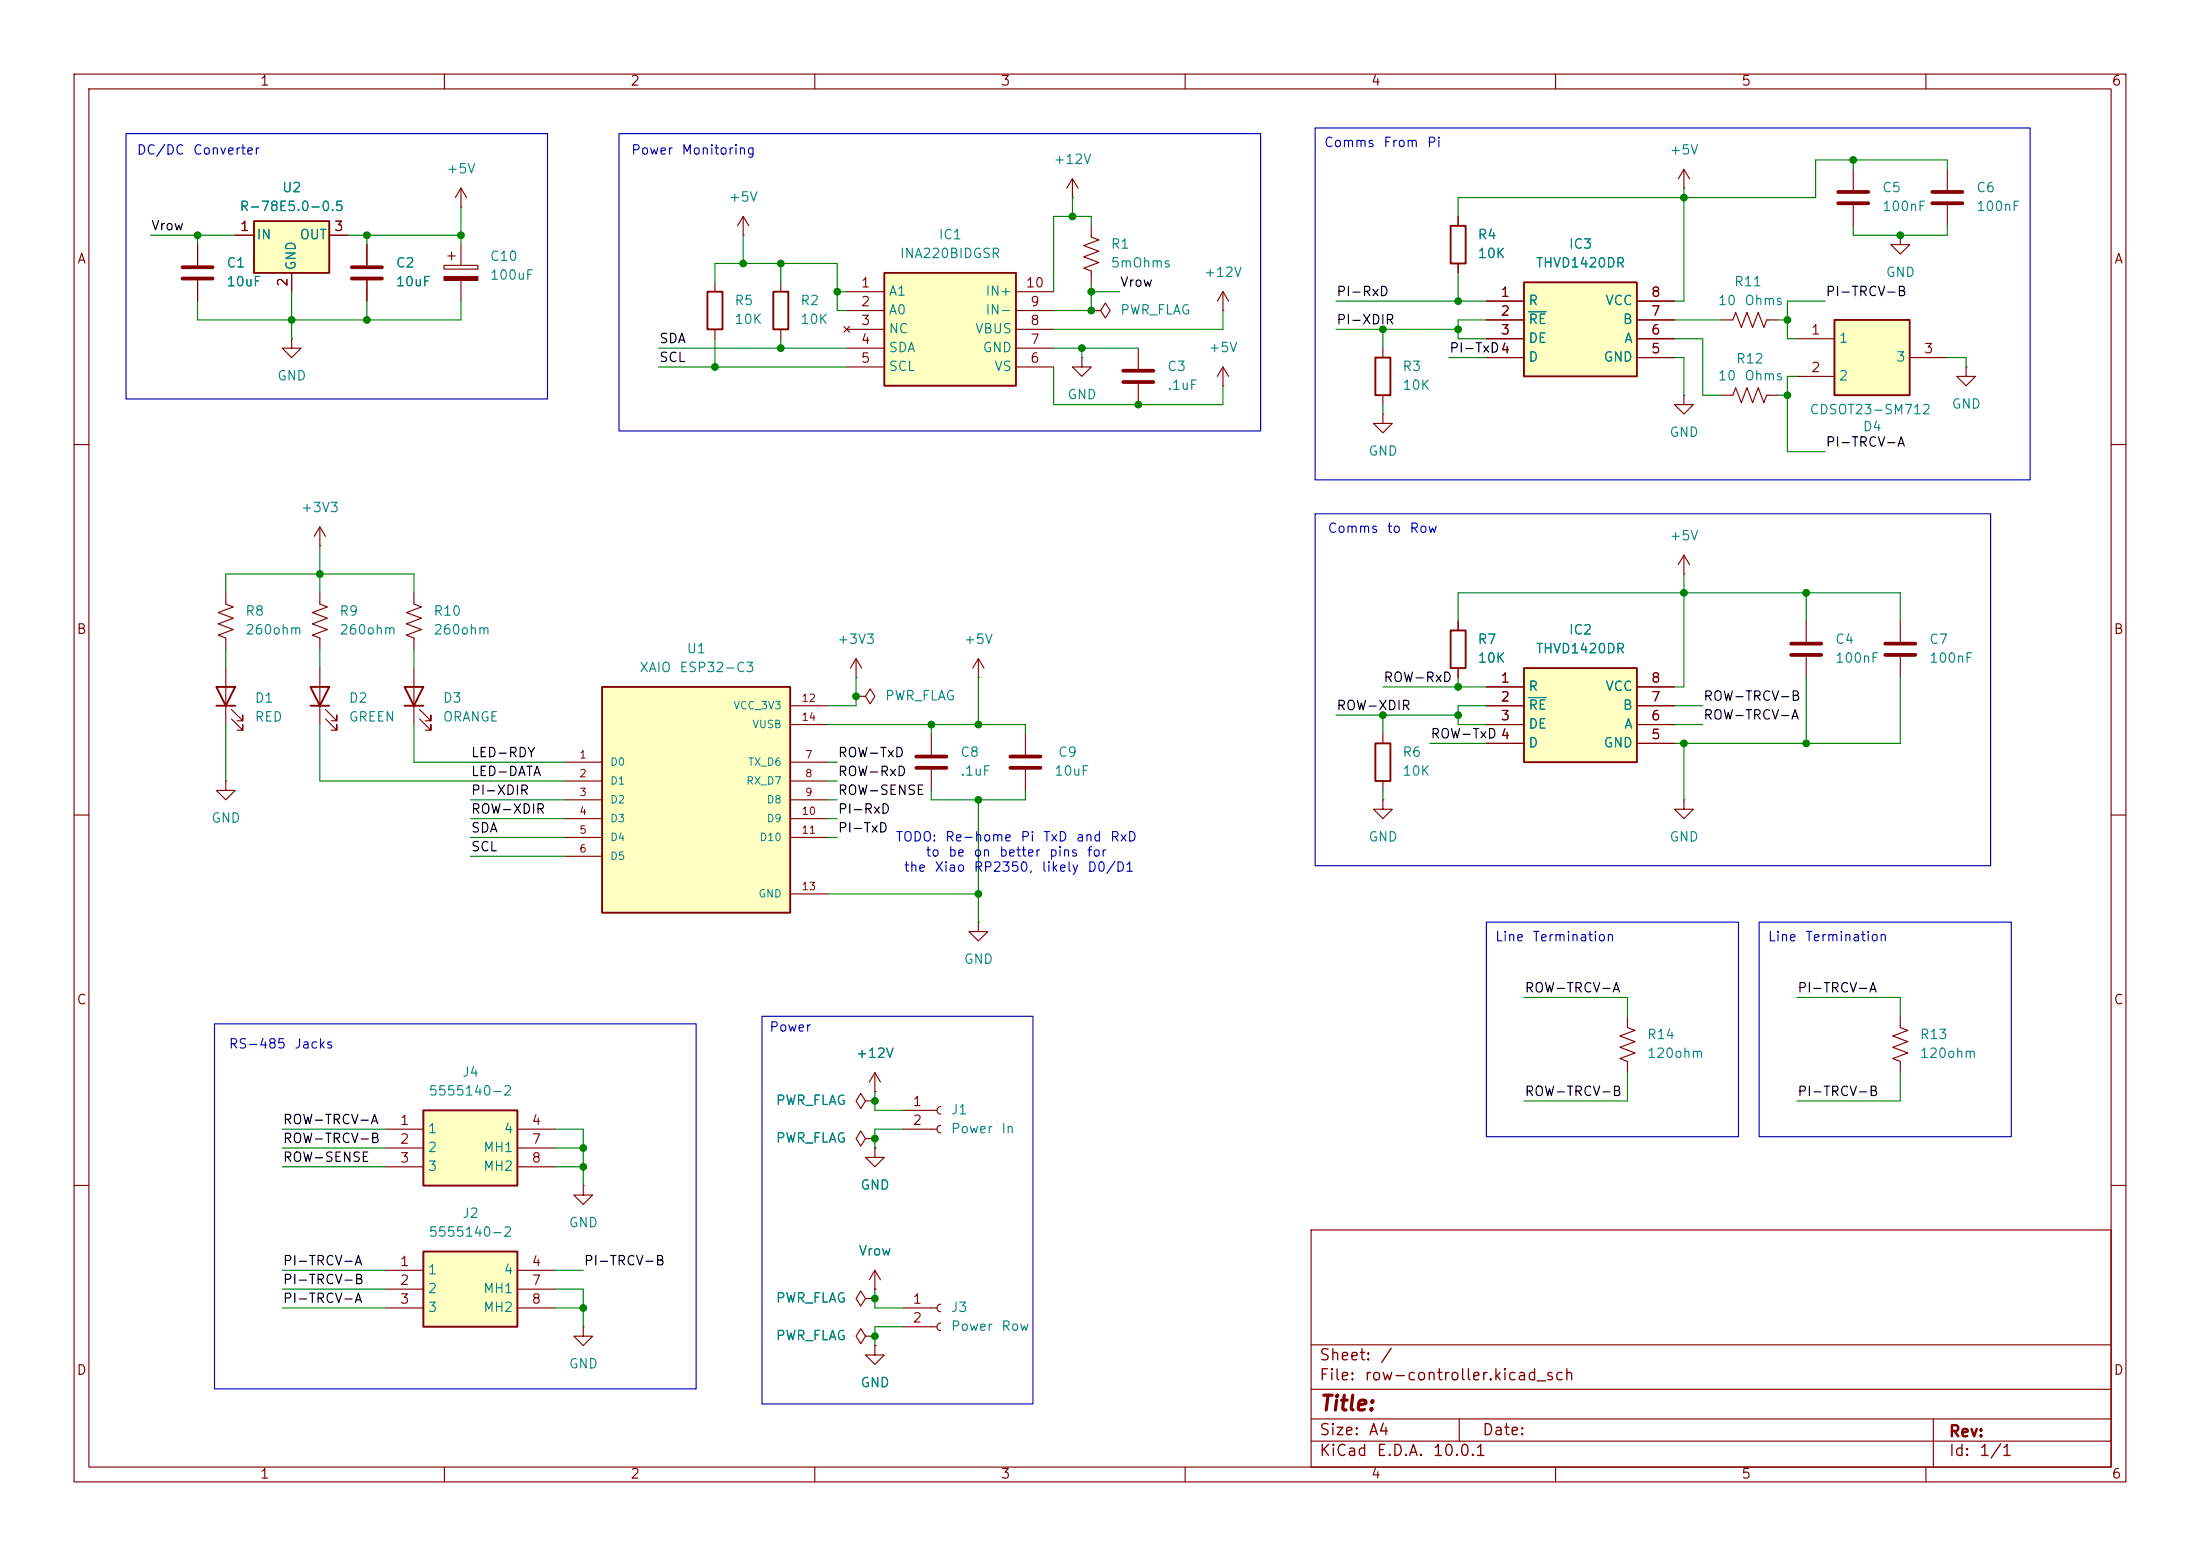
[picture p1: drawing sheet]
<svg xmlns="http://www.w3.org/2000/svg" width="297mm" height="210mm" viewBox="0 0 297 210" stroke-linecap="round" stroke-linejoin="round" font-family="sans-serif">
<g fill="none" stroke="#840000" stroke-width=".15">
<path d="M10 10h277v190h-277zM12 12h273v186h-273zM60 10v2M110 10v2M160 10v2M210 10v2M260 10v2M100.3 31.8h.1M100.3 29.2l-.7 1.3M100.3 29.2l.8 1.3M100.3 29.2v2.6M144.8 26.7h.1"/>
<path d="M144.8 24.1l-.8 1.3M144.8 24.1l.7 1.3M144.8 24.1v2.6M232.4 53.3h1.5l.4-1 .8 2.1 .7-2.1 .8 2.1 .8-2.1 .7 2.1 .4-1.1h1.5M10 60h2M285 60h2M10 110h2M285 110h2M10 160h2M177 166h108v32h-108zM285 160h2M60 198v2"/>
<path d="M110 198v2M160 198v2M177 194.5h108M177 191.5h108M177 187.5h108M177 181.5h108M197 191.5v3M210 198v2M260 198v2M261 191.5v6.5"/>
</g>
<path d="M205.7 38.1h15.3v12.7h-15.3z" fill="#ffffc2"/>
<path d="M205.7 38.1h15.3v12.7h-15.3z" fill="none" stroke="#840000" stroke-width=".25"/>
<path d="M200.7 40.6h5M200.7 43.2h5M200.7 45.7h5M200.7 48.3h5M221 40.6h5.1M221 43.2h5.1M221 45.7h5.1M221 48.3h5.1M232.4 43.2h1.5l.4-1 .8 2 .7-2 .8 2 .8-2 .7 2 .4-1h1.5" fill="none" stroke="#840000" stroke-width=".15"/>
<path d="M206.4 42.1h2.3" fill="none" stroke="#008484" stroke-width=".15"/>
<path d="M57.1 168.9h12.7v10.2h-12.7z" fill="#ffffc2"/>
<path d="M57.1 168.9h12.7v10.2h-12.7z" fill="none" stroke="#840000" stroke-width=".25"/>
<g fill="none" stroke="#840000" stroke-width=".15">
<path d="M250.2 22.9v2.8M250.2 27.7v2.8M256.5 31.8v1.2h1.3l-1.3 1.3-1.2-1.3h1.2M256.5 31.8h.1M262.9 22.9v2.8M262.9 27.7v2.8M227.3 53.3v1.3h1.3l-1.3 1.3-1.2-1.3h1.2M227.3 53.3h.1M265.4 49.5v1.3h1.3l-1.3 1.3-1.2-1.3h1.2M265.4 49.5h.1M43.2 73.7h.1M43.2 71.1l-.8 1.3"/>
<path d="M43.2 71.1l.7 1.3M43.2 71.1v2.6M30.5 80v1.5l1 .4-2 .8 2 .7-2 .8 2 .8-2 .7 1 .4v1.5M52.1 171.5h5M52.1 174h5M52.1 176.5h5M69.8 171.5h5.1M69.8 174h5.1M69.8 176.5h5.1"/>
</g>
<path d="M248.2 25.9h4M248.2 27.4h4M260.9 25.9h4M260.9 27.4h4" fill="none" stroke="#840000" stroke-width=".51"/>
<path d="M247.6 43.2h10.2v10.1h-10.2z" fill="#ffffc2"/>
<path d="M247.6 43.2h10.2v10.1h-10.2zM185.7 100.3h2v5.1h-2z" fill="none" stroke="#840000" stroke-width=".25"/>
<path d="M242.6 45.7h5M242.6 50.8h5M257.8 48.3h5.1M227.3 77.5h.1M227.3 74.9l-.7 1.3M227.3 74.9l.8 1.3M227.3 74.9v2.6M186.7 99.1v1.2M186.7 105.4v1.3" fill="none" stroke="#840000" stroke-width=".15"/>
<path d="M205.7 90.2h15.3v12.7h-15.3z" fill="#ffffc2"/>
<path d="M195.8 85.1h2.1v5.1h-2.1zM205.7 90.2h15.3v12.7h-15.3z" fill="none" stroke="#840000" stroke-width=".25"/>
<g fill="none" stroke="#840000" stroke-width=".15">
<path d="M26.7 33v2.8M26.7 37.8v2.8M49.5 33v2.8M49.5 37.8v2.8M59.9 35.8h4.6v.5h-4.6zM60.5 34.5h1M61 34v1.1M62.2 27.9h.1M62.2 25.4v2.5M62.2 33v2.8M62.2 37.8v2.8M62.2 25.4l-.7 1.3"/>
<path d="M62.2 25.4l.8 1.3M39.4 45.7v1.3h1.2l-1.2 1.3-1.3-1.3h1.3M39.4 45.7h.1M165.1 52.1h.1M165.1 49.5l-.8 1.3M165.1 49.5l.8 1.3M165.1 49.5v2.6M43.2 80v1.5l1 .4-2 .8 2 .7-2 .8 2 .8-2 .7 1 .4v1.5M55.9 80v1.5l1 .4-2 .8 2 .7-2 .8 2 .8-2 .7 1 .4v1.5M196.8 83.8v1.3M196.8 90.2v1.2M200.7 92.7h5"/>
<path d="M200.7 95.3h5M200.7 97.8h5M221 92.7h5.1M221 95.3h5.1M221 97.8h5.1M186.7 108v1.2h1.3l-1.3 1.3-1.3-1.3h1.3M186.7 108h.1M200.7 100.3h5M221 100.3h5.1"/>
</g>
<path d="M206.4 94.1h2.3" fill="none" stroke="#008484" stroke-width=".15"/>
<path d="M59.9 37.3h4.6v.5h-4.6z" fill="#840000" stroke="#840000" stroke-width=".15"/>
<path d="M24.6 36.1h4.1M24.6 37.6h4.1M47.5 36.1h4.1M47.5 37.6h4.1" fill="none" stroke="#840000" stroke-width=".51"/>
<path d="M34.3 29.8h10.1v7h-10.1z" fill="#ffffc2"/>
<path d="M34.3 29.8h10.1v7h-10.1zM185.7 48.3h2v5h-2z" fill="none" stroke="#840000" stroke-width=".25"/>
<g fill="none" stroke="#840000" stroke-width=".15">
<path d="M31.7 31.8h2.6M39.4 36.8v2.6M44.4 31.8h2.6M147.3 30.5v1.5l1 .4-2 .7 2 .8-2 .8 2 .7-2 .8 1 .4v1.5M165.1 39.4l-.8 1.2M165.1 39.4l.8 1.2M165.1 39.4v2.5M147.3 41.9h1.3l.6-1 .7 1-.7 1-.6-1M147.3 41.9h.1M153.7 47v2.8M153.7 51.8v2.8M165.1 41.9h.1"/>
<path d="M186.7 55.9v1.3h1.3l-1.3 1.2-1.3-1.2h1.3M186.7 55.9h.1M186.7 47v1.3M186.7 53.3v1.3M219.7 137.2v1.5l1 .4-2 .7 2 .8-2 .8 2 .7-2 .8 1 .4v1.5M256.5 137.2v1.5l1.1 .4-2.1 .7 2.1 .8-2.1 .8 2.1 .7-2.1 .8 1 .4v1.5M116.8 153.7l-.6-1-.6 1 .6 1 .6-1h1.3M116.8 148.6l-.6-1-.6 1 .6 1 .6-1h1.3M118.1 154.9v1.3h1.3l-1.3 1.3-1.3-1.3h1.3M118.1 154.9h.1M118.1 153.7h.1M118.1 147.3h.1"/>
<path d="M118.1 148.6h.1M118.1 144.8l-.8 1.3M118.1 144.8l.8 1.3M118.1 144.8v2.5M121.9 149.9h4.6M121.9 152.4h4.6M127 149.4a.51 .51 0 0 0-.5 .5 .51 .51 0 0 0 .5 .5M127 151.9a.51 .51 0 0 0-.5 .5 .51 .51 0 0 0 .5 .5M118.1 174h.1M118.1 171.5v2.5M118.1 171.5l-.8 1.2M118.1 171.5l.8 1.2"/>
<path d="M121.9 176.5h4.6M121.9 179.1h4.6M127 176a.51 .51 0 0 0-.5 .5 .51 .51 0 0 0 .5 .5M127 178.6a.51 .51 0 0 0-.5 .5 .51 .51 0 0 0 .5 .5"/>
</g>
<path d="M151.6 50h4.1M151.6 51.6h4.1" fill="none" stroke="#840000" stroke-width=".51"/>
<path d="M119.4 36.8h17.8v15.3h-17.8z" fill="#ffffc2"/>
<path d="M119.4 36.8h17.8v15.3h-17.8z" fill="none" stroke="#840000" stroke-width=".25"/>
<g fill="none" stroke="#840000" stroke-width=".15">
<path d="M114.3 39.4h5.1M137.2 39.4h5M113.9 44.1l.8 .7M114.3 41.9h5.1M114.3 44.5h5.1M114.3 47h5.1M114.3 49.5h5.1M114.7 44.1l-.8 .7M137.2 41.9h5M137.2 44.5h5M137.2 47h5M137.2 49.5h5"/>
<path d="M146 48.3v1.2h1.3l-1.3 1.3-1.2-1.3h1.2M146 48.3h.1M115.6 94h1.2l.7-1 .6 1-.6 1-.7-1M115.6 94h.1M115.6 91.4h.1M115.6 88.9l-.8 1.3M115.6 88.9l.7 1.3M115.6 88.9v2.5M132.1 91.4h.1M132.1 88.9l-.8 1.3M132.1 88.9l.7 1.3M132.1 88.9v2.5"/>
</g>
<path d="M81.3 92.7h25.4v30.5h-25.4z" fill="#ffffc2"/>
<path d="M95.5 39.4h2v5.1h-2zM104.4 39.4h2v5.1h-2zM195.8 30.5h2.1v5.1h-2.1zM29.2 92.7h2.5l-1.2 2.6zM29.2 95.3h2.5M54.6 92.7h2.5l-1.2 2.6zM54.6 95.3h2.5M81.3 92.7h25.4v30.5h-25.4z" fill="none" stroke="#840000" stroke-width=".25"/>
<g fill="none" stroke="#840000" stroke-width=".15">
<path d="M96.5 38.1v1.3M105.4 38.1v1.3M196.8 29.2v1.3M196.8 35.6v1.2M227.3 25.4h.1M227.3 22.9l-.7 1.2M227.3 22.9l.8 1.2M227.3 22.9v2.5M96.5 44.5v1.2M105.4 44.5v1.2M30.5 90.2v7.6M31.2 97l1.6 1.6v-.8v.8h-.8"/>
<path d="M31.2 95.8l1.6 1.5v-.8v.8h-.8M55.9 90.2v7.6M56.6 97l1.6 1.6v-.8v.8h-.8M56.6 95.8l1.6 1.5v-.8v.8h-.8M106.7 95.3h5.1M106.7 97.8h5.1M125.7 99.1v2.8M138.4 99.1v2.8M243.8 83.8v2.8M243.8 88.6v2.8M256.5 83.8v2.8M256.5 88.6v2.8"/>
<path d="M30.5 105.4v1.3h1.2l-1.2 1.3-1.3-1.3h1.3M30.5 105.4h.1M76.2 102.9h5.1M76.2 105.4h5.1M76.2 108h5.1M76.2 110.5h5.1M76.2 113h5.1M76.2 115.6h5.1M106.7 102.9h5.1M106.7 105.4h5.1M106.7 108h5.1M106.7 110.5h5.1"/>
<path d="M106.7 113h5.1M125.7 103.9v2.8M138.4 103.9v2.8M227.3 108v1.2h1.3l-1.3 1.3-1.2-1.3h1.2M227.3 108h.1M106.7 120.7h5.1M132.1 124.5v1.2h1.2l-1.2 1.3-1.3-1.3h1.3M132.1 124.5h.1M116.8 175.3l-.6-1.1-.6 1.1 .6 1 .6-1h1.3M118.1 175.3h.1M116.8 180.3l-.6-1-.6 1 .6 1.1 .6-1.1h1.3M118.1 180.3h.1"/>
<path d="M118.1 181.6v1.3h1.3l-1.3 1.3-1.3-1.3h1.3M118.1 181.6h.1"/>
</g>
<path d="M241.8 86.9h4.1M241.8 88.4h4.1M254.5 86.9h4.1M254.5 88.4h4.1M123.7 102.1h4.1M123.7 103.6h4.1M136.4 102.1h4.1M136.4 103.6h4.1" fill="none" stroke="#840000" stroke-width=".51"/>
<path d="M57.1 149.9h12.7v10.1h-12.7z" fill="#ffffc2"/>
<path d="M41.9 92.7h2.5l-1.2 2.6zM41.9 95.3h2.5M57.1 149.9h12.7v10.1h-12.7z" fill="none" stroke="#840000" stroke-width=".25"/>
<g fill="none" stroke="#840000" stroke-width=".15">
<path d="M26.7 33v2.8M26.7 37.8v2.8M31.7 31.8h2.6M39.4 36.8v2.6M44.4 31.8h2.6M49.5 33v2.8M49.5 37.8v2.8M196.8 29.2v1.3M196.8 35.6v1.2M200.7 40.6h5M200.7 43.2h5M200.7 45.7h5"/>
<path d="M200.7 48.3h5M221 40.6h5.1M221 43.2h5.1M221 45.7h5.1M221 48.3h5.1M43.2 90.2v7.6M43.9 97l1.6 1.6v-.8v.8h-.8M43.9 95.8l1.6 1.5v-.8v.8h-.8M196.8 83.8v1.3M196.8 90.2v1.2M200.7 92.7h5M200.7 95.3h5"/>
<path d="M200.7 97.8h5M221 92.7h5.1M221 95.3h5.1M221 97.8h5.1M200.7 100.3h5M221 100.3h5.1M52.1 152.4h5M52.1 154.9h5M52.1 157.5h5M69.8 152.4h5.1M69.8 154.9h5.1M69.8 157.5h5.1"/>
<path d="M118.1 154.9h.1M118.1 153.7h.1M118.1 147.3h.1M118.1 148.6h.1M78.7 160v1.3h1.3l-1.3 1.3-1.2-1.3h1.2M78.7 160h.1M78.7 179.1v1.2h1.3l-1.3 1.3-1.2-1.3h1.2M78.7 179.1h.1M118.1 174h.1M118.1 175.3h.1M118.1 180.3h.1M118.1 181.6h.1"/>
</g>
<g fill="none" stroke="#008400" stroke-width=".15">
<path d="M20.3 31.8h11.4M26.7 31.8v1.2M39.4 39.4v6.3M47 31.8h15.2M49.5 31.8v1.2M62.2 27.9v5.1M96.5 38.1v-2.5h16.5v6.3h1.3M100.3 31.8v3.8M105.4 35.6v2.5M113 39.4h1.3M144.8 26.7v2.5M147.3 39.4h3.8"/>
<path d="M147.3 30.5v-1.3h-5.1v10.2M147.3 38.1v3.8h-5.1M196.8 36.8v3.8M227.3 25.4v15.2h-1.2M250.2 30.5v1.3h12.7v-1.3M250.2 21.6v1.3M262.9 22.9v-1.3h-17.8v5.1h-48.3v2.5M26.7 40.6v2.6h35.5v-2.6M49.5 40.6v2.6M88.9 47h25.4M88.9 49.5h25.4M96.5 45.7v3.8"/>
<path d="M105.4 45.7v1.3M142.2 47h11.5M142.2 49.5v5.1h22.9v-2.5M146 47v1.3M165.1 41.9v2.6h-22.9M180.3 44.5h16.5M180.3 40.6h20.4M186.7 44.5v2.5M186.7 54.6v1.3M195.6 48.3h5.1M200.7 43.2h-3.9v2.5h3.9M226.1 43.2h6.3"/>
<path d="M226.1 48.3h1.2v5M226.1 45.7h3.8v7.6h2.5M240 43.2h1.3M240 53.3h1.3M242.6 50.8h-1.3v10.2h5.1M246.4 40.6h-5.1v5.1h1.3M262.9 48.3h2.5v1.2M43.2 73.7v6.3M227.3 77.5v15.2h-1.2M30.5 80v-2.5h25.4v2.5M30.5 87.6v2.6M30.5 97.8v7.6"/>
<path d="M43.2 97.8v7.6h33M43.2 87.6v2.6M55.9 97.8v5.1h20.3M55.9 87.6v2.6M111.8 97.8h26.6v1.3M115.6 91.4v3.9h-3.8M125.7 97.8v1.3M132.1 91.4v6.4M180.3 96.5h16.5M186.7 96.5v2.6M186.7 92.7h14M196.8 83.8v-3.8h59.7v3.8"/>
<path d="M196.8 91.4v1.3M200.7 95.3h-3.9v2.5h3.9M226.1 97.8h3.8M226.1 95.3h3.8M243.8 80v3.8M243.8 91.4v8.9M256.5 91.4v8.9h-30.4M63.5 108h12.7M63.5 110.5h12.7M63.5 113h12.7M63.5 115.6h12.7M111.8 102.9h1.2"/>
<path d="M111.8 108h1.2M111.8 110.5h1.2M111.8 113h1.2M111.8 105.4h1.2M125.7 106.7v1.3h12.7v-1.3M132.1 108v16.5M186.7 106.7v1.3M193 100.3h7.7M227.3 100.3v7.7M111.8 120.7h20.3M205.7 134.6h14v2.6M242.6 134.6h13.9v2.6"/>
<path d="M38.1 152.4h14M38.1 154.9h14M38.1 157.5h14M74.9 152.4h3.8v7.6M74.9 154.9h3.8M74.9 157.5h3.8M118.1 147.3v2.6h3.8M121.9 152.4h-3.8v2.5M219.7 144.8v3.8h-14M256.5 144.8v3.8h-13.9M38.1 171.5h14M38.1 176.5h14"/>
<path d="M38.1 174h14M74.9 174h3.8v5.1M74.9 171.5h3.8M74.9 176.5h3.8M118.1 174v2.5h3.8M121.9 179.1h-3.8v2.5"/>
</g>
<path d="M17 18h56.9v35.8h-56.9zM83.6 18h86.6v40.2h-86.6zM177.5 17.3h96.6v47.5h-96.6zM177.5 69.3h91.2v47.5h-91.2zM29 138.2h65v49.3h-65zM102.9 137.2h36.5v52.3h-36.5zM200.7 124.5h34v28.9h-34zM237.5 124.5h34v28.9h-34z" fill="none" stroke="#0000c2" stroke-width=".15"/>
<path d="M206.4 42.1h2.3M206.4 94.1h2.3" fill="none" stroke="#008484" stroke-width=".15"/>
<g fill="#008400" stroke="#008400" stroke-width=".14">
<circle cx="26.7" cy="31.8" r=".46"/>
<circle cx="39.4" cy="43.2" r=".46"/>
<circle cx="49.5" cy="43.2" r=".46"/>
<circle cx="62.2" cy="31.8" r=".46"/>
<circle cx="49.5" cy="31.8" r=".46"/>
<circle cx="43.2" cy="77.5" r=".46"/>
<circle cx="118.1" cy="148.6" r=".46"/>
<circle cx="118.1" cy="180.3" r=".46"/>
<circle cx="118.1" cy="175.3" r=".46"/>
<circle cx="132.1" cy="108" r=".46"/>
<circle cx="118.1" cy="153.7" r=".46"/>
<circle cx="96.5" cy="49.5" r=".46"/>
<circle cx="105.4" cy="47" r=".46"/>
<circle cx="113" cy="39.4" r=".46"/>
<circle cx="105.4" cy="35.6" r=".46"/>
<circle cx="100.3" cy="35.6" r=".46"/>
<circle cx="132.1" cy="120.7" r=".46"/>
<circle cx="125.7" cy="97.8" r=".46"/>
<circle cx="115.6" cy="94" r=".46"/>
<circle cx="132.1" cy="97.8" r=".46"/>
<circle cx="78.7" cy="157.5" r=".46"/>
<circle cx="78.7" cy="154.9" r=".46"/>
<circle cx="78.7" cy="176.5" r=".46"/>
<circle cx="227.3" cy="100.3" r=".46"/>
<circle cx="227.3" cy="80" r=".46"/>
<circle cx="243.8" cy="100.3" r=".46"/>
<circle cx="243.8" cy="80" r=".46"/>
<circle cx="144.8" cy="29.2" r=".46"/>
<circle cx="147.3" cy="41.9" r=".46"/>
<circle cx="146" cy="47" r=".46"/>
<circle cx="196.8" cy="44.5" r=".46"/>
<circle cx="196.8" cy="40.6" r=".46"/>
<circle cx="186.7" cy="44.5" r=".46"/>
<circle cx="147.3" cy="39.4" r=".46"/>
<circle cx="153.7" cy="54.6" r=".46"/>
<circle cx="196.8" cy="92.7" r=".46"/>
<circle cx="186.7" cy="96.5" r=".46"/>
<circle cx="196.8" cy="96.5" r=".46"/>
<circle cx="241.3" cy="53.3" r=".46"/>
<circle cx="250.2" cy="21.6" r=".46"/>
<circle cx="241.3" cy="43.2" r=".46"/>
<circle cx="227.3" cy="26.7" r=".46"/>
<circle cx="256.5" cy="31.8" r=".46"/>
</g>
<text font-size="2" fill="#840000" x="178" y="190.9">Title:</text>
<g font-size="1.5" fill="#840000">
<text x="178" y="184">Sheet:</text>
<text x="186.2" y="184">/</text>
<text x="178" y="186.7">File:</text>
<text x="184.1" y="186.7">row-controller.kicad_sch</text>
<text x="178" y="196.9">KiCad</text>
<text x="178" y="194.1">Size:</text>
<text x="184.7" y="194.1">A4</text>
<text x="185.7" y="196.9">E.D.A.</text>
<text x="193.3" y="196.9">10.0.1</text>
<text x="200" y="194.1">Date:</text>
<text x="263" y="194.3">Rev:</text>
<text x="263" y="196.9">Id:</text>
<text x="267.1" y="196.9">1/1</text>
</g>
<g font-size="1.3" fill="#840000">
<text x="35" y="11.9">1</text>
<text x="85" y="11.9">2</text>
<text x="135" y="11.9">3</text>
<text x="185" y="11.9">4</text>
<text x="235" y="11.9">5</text>
<text x="285" y="11.9">6</text>
<text x="10.3" y="35.9">A</text>
<text x="32.3" y="31.5">1</text>
<text x="45" y="31.5">3</text>
<text x="285.3" y="35.9">A</text>
<text x="39.1" y="38.8" transform="rotate(-90 39.1 38.8)">2</text>
<text x="116.1" y="39.1">1</text>
<text x="116.1" y="41.7">2</text>
<text x="138.4" y="39.1">10</text>
<text x="139" y="41.7">9</text>
<text x="202.5" y="40.4">1</text>
<text x="222.8" y="40.4">8</text>
<text x="116.1" y="44.2">3</text>
<text x="116.1" y="46.7">4</text>
<text x="139" y="46.7">7</text>
<text x="139" y="44.2">8</text>
<text x="202.5" y="42.9">2</text>
<text x="202.5" y="45.5">3</text>
<text x="222.8" y="45.5">6</text>
<text x="222.8" y="42.9">7</text>
<text x="244.4" y="45.5">1</text>
<text x="116.1" y="49.3">5</text>
<text x="139" y="49.3">6</text>
<text x="202.5" y="48">4</text>
<text x="222.8" y="48">5</text>
<text x="244.4" y="50.5">2</text>
<text x="259.6" y="48">3</text>
<text x="10.3" y="85.9">B</text>
<text x="285.3" y="85.9">B</text>
<text x="202.5" y="92.5">1</text>
<text x="202.5" y="95">2</text>
<text x="222.8" y="95">7</text>
<text x="222.8" y="92.5">8</text>
<text x="202.5" y="97.5">3</text>
<text x="202.5" y="100.1">4</text>
<text x="222.8" y="100.1">5</text>
<text x="222.8" y="97.5">6</text>
<text x="10.3" y="135.9">C</text>
<text x="285.3" y="135.9">C</text>
<text x="123.1" y="149.6">1</text>
<text x="53.9" y="152.1">1</text>
<text x="53.9" y="154.7">2</text>
<text x="71.7" y="152.1">4</text>
<text x="71.7" y="154.7">7</text>
<text x="123.1" y="152.1">2</text>
<text x="53.9" y="157.2">3</text>
<text x="71.7" y="157.2">8</text>
<text x="53.9" y="171.2">1</text>
<text x="53.9" y="173.7">2</text>
<text x="71.7" y="171.2">4</text>
<text x="71.7" y="173.7">7</text>
<text x="53.9" y="176.3">3</text>
<text x="71.7" y="176.3">8</text>
<text x="123.1" y="176.3">1</text>
<text x="123.1" y="178.8">2</text>
<text x="10.3" y="185.9">D</text>
<text x="285.3" y="185.9">D</text>
<text x="35" y="199.9">1</text>
<text x="85" y="199.9">2</text>
<text x="135" y="199.9">3</text>
<text x="185" y="199.9">4</text>
<text x="235" y="199.9">5</text>
<text x="285" y="199.9">6</text>
</g>
<g font-size="1.3" fill="#0000c2">
<text x="18.4" y="21.2">DC/DC</text>
<text x="26" y="21.2">Converter</text>
<text x="85.1" y="21.2">Power</text>
<text x="91.9" y="21.2">Monitoring</text>
<text x="178.7" y="20.2">Comms</text>
<text x="186.7" y="20.2">From</text>
<text x="192.5" y="20.2">Pi</text>
<text x="179.1" y="72.2">Comms</text>
<text x="187.1" y="72.2">to</text>
<text x="190.2" y="72.2">Row</text>
<text x="120.8" y="113.9">TODO:</text>
<text x="127.5" y="113.9">Re-home</text>
<text x="137.7" y="113.9">Pi</text>
<text x="140.7" y="113.9">TxD</text>
<text x="145.2" y="113.9">and</text>
<text x="149.8" y="113.9">RxD</text>
<text x="121.9" y="118">the</text>
<text x="124.9" y="115.9">to</text>
<text x="126.1" y="118">Xiao</text>
<text x="127.9" y="115.9">be</text>
<text x="131.3" y="115.9">on</text>
<text x="131.4" y="118">RP2350,</text>
<text x="134.8" y="115.9">better</text>
<text x="140.5" y="118">likely</text>
<text x="141.5" y="115.9">pins</text>
<text x="146.6" y="115.9">for</text>
<text x="146.7" y="118">D0/D1</text>
<text x="201.7" y="127.4">Line</text>
<text x="206.8" y="127.4">Termination</text>
<text x="238.6" y="127.4">Line</text>
<text x="243.6" y="127.4">Termination</text>
<text x="30.8" y="141.8">RS-485</text>
<text x="39.6" y="141.8">Jacks</text>
<text x="103.8" y="139.6">Power</text>
</g>
<g font-size="1.3" fill="#008484">
<text x="60.2" y="23.7">+5V</text>
<text x="142.1" y="22.5">+12V</text>
<text x="225.3" y="21.2">+5V</text>
<text x="32.3" y="28.8">R-78E5.0-0.5</text>
<text x="38" y="26.3">U2</text>
<text x="98.3" y="27.5">+5V</text>
<text x="254" y="26.3">C5</text>
<text x="254" y="28.8">100nF</text>
<text x="266.7" y="26.3">C6</text>
<text x="266.7" y="28.8">100nF</text>
<text x="34.5" y="32.6">IN</text>
<text x="40.4" y="32.6">OUT</text>
<text x="66" y="35.5">C10</text>
<text x="121.4" y="35.2">INA220BIDGSR</text>
<text x="126.6" y="32.6">IC1</text>
<text x="149.9" y="33.9">R1</text>
<text x="199.4" y="32.6">R4</text>
<text x="199.4" y="35.2">10K</text>
<text x="211.7" y="33.9">IC3</text>
<text x="30.5" y="36.4">C1</text>
<text x="30.5" y="39">10uF</text>
<text x="40.2" y="36.6" transform="rotate(-90 40.2 36.6)">GND</text>
<text x="53.3" y="36.4">C2</text>
<text x="53.3" y="39">10uF</text>
<text x="66" y="38.1">100uF</text>
<text x="99.1" y="41.5">R5</text>
<text x="108" y="41.5">R2</text>
<text x="119.9" y="40.2">A1</text>
<text x="132.9" y="40.2">IN+</text>
<text x="149.9" y="36.4">5mOhms</text>
<text x="162.5" y="37.7">+12V</text>
<text x="206.2" y="41.5">R</text>
<text x="207.2" y="36.4">THVD1420DR</text>
<text x="216.6" y="41.5">VCC</text>
<text x="231.8" y="41.5">10</text>
<text x="234" y="39">R11</text>
<text x="235.4" y="41.5">Ohms</text>
<text x="254.5" y="37.7">GND</text>
<text x="99.1" y="44">10K</text>
<text x="108" y="44">10K</text>
<text x="119.9" y="42.8">A0</text>
<text x="119.9" y="45.3">NC</text>
<text x="119.9" y="47.9">SDA</text>
<text x="131.6" y="45.3">VBUS</text>
<text x="132.6" y="47.9">GND</text>
<text x="132.9" y="42.8">IN-</text>
<text x="151.1" y="42.8">PWR_FLAG</text>
<text x="163.1" y="47.9">+5V</text>
<text x="206.2" y="44">RE</text>
<text x="206.2" y="46.6">DE</text>
<text x="219" y="44">B</text>
<text x="219.2" y="46.6">A</text>
<text x="248.2" y="46.6">1</text>
<text x="37.3" y="51.7">GND</text>
<text x="119.9" y="50.4">SCL</text>
<text x="134.2" y="50.4">VS</text>
<text x="157.5" y="50.4">C3</text>
<text x="157.5" y="52.9">.1uF</text>
<text x="189.2" y="50.4">R3</text>
<text x="189.2" y="52.9">10K</text>
<text x="206.2" y="49.1">D</text>
<text x="216.4" y="49.1">GND</text>
<text x="231.8" y="51.7">10</text>
<text x="234.3" y="49.4">R12</text>
<text x="235.4" y="51.7">Ohms</text>
<text x="248.2" y="51.7">2</text>
<text x="255.9" y="49.1">3</text>
<text x="144" y="54.2">GND</text>
<text x="225.3" y="59.3">GND</text>
<text x="244.2" y="56.2">CDSOT23-SM712</text>
<text x="251.4" y="58.5">D4</text>
<text x="263.4" y="55.5">GND</text>
<text x="184.7" y="61.8">GND</text>
<text x="40.5" y="69.4">+3V3</text>
<text x="225.3" y="73.3">+5V</text>
<text x="33" y="83.4">R8</text>
<text x="45.7" y="83.4">R9</text>
<text x="58.4" y="83.4">R10</text>
<text x="33" y="86">260ohm</text>
<text x="45.7" y="86">260ohm</text>
<text x="58.4" y="86">260ohm</text>
<text x="92.6" y="88.5">U1</text>
<text x="112.9" y="87.2">+3V3</text>
<text x="130" y="87.2">+5V</text>
<text x="199.4" y="87.2">R7</text>
<text x="199.4" y="89.8">10K</text>
<text x="207.2" y="88.5">THVD1420DR</text>
<text x="211.7" y="86">IC2</text>
<text x="247.7" y="87.2">C4</text>
<text x="247.7" y="89.8">100nF</text>
<text x="260.4" y="87.2">C7</text>
<text x="260.4" y="89.8">100nF</text>
<text x="34.3" y="95.2">D1</text>
<text x="47" y="95.2">D2</text>
<text x="59.7" y="95.2">D3</text>
<text x="86.2" y="91">XAIO</text>
<text x="91.6" y="91">ESP32-C3</text>
<text x="119.4" y="94.8">PWR_FLAG</text>
<text x="206.2" y="93.6">R</text>
<text x="216.6" y="93.6">VCC</text>
<text x="34.3" y="97.7">RED</text>
<text x="47" y="97.7">GREEN</text>
<text x="59.7" y="97.7">ORANGE</text>
<text x="206.2" y="96.1">RE</text>
<text x="206.2" y="98.7">DE</text>
<text x="206.2" y="101.2">D</text>
<text x="216.4" y="101.2">GND</text>
<text x="219" y="96.1">B</text>
<text x="219.2" y="98.7">A</text>
<text x="129.5" y="102.5">C8</text>
<text x="129.5" y="105">.1uF</text>
<text x="142.2" y="105">10uF</text>
<text x="142.8" y="102.5">C9</text>
<text x="189.2" y="102.5">R6</text>
<text x="189.2" y="105">10K</text>
<text x="28.4" y="111.4">GND</text>
<text x="184.7" y="113.9">GND</text>
<text x="225.3" y="113.9">GND</text>
<text x="130" y="130.4">GND</text>
<text x="115.5" y="143.1">+12V</text>
<text x="222.3" y="140.6">R14</text>
<text x="222.3" y="143.1">120ohm</text>
<text x="259.1" y="140.6">R13</text>
<text x="259.1" y="143.1">120ohm</text>
<text x="57.8" y="148.2">5555140-2</text>
<text x="62.3" y="145.6">J4</text>
<text x="104.7" y="149.5">PWR_FLAG</text>
<text x="57.7" y="153.3">1</text>
<text x="57.7" y="155.8">2</text>
<text x="65.1" y="155.8">MH1</text>
<text x="67.9" y="153.3">4</text>
<text x="104.7" y="154.5">PWR_FLAG</text>
<text x="128.3" y="150.7">J1</text>
<text x="128.3" y="153.3">Power</text>
<text x="135.1" y="153.3">In</text>
<text x="57.7" y="158.3">3</text>
<text x="65.1" y="158.3">MH2</text>
<text x="116.1" y="160.9">GND</text>
<text x="57.8" y="167.2">5555140-2</text>
<text x="62.3" y="164.7">J2</text>
<text x="76.7" y="166">GND</text>
<text x="57.7" y="172.3">1</text>
<text x="67.9" y="172.3">4</text>
<text x="115.8" y="169.8">Vrow</text>
<text x="57.7" y="174.9">2</text>
<text x="57.7" y="177.4">3</text>
<text x="65.1" y="174.9">MH1</text>
<text x="65.1" y="177.4">MH2</text>
<text x="104.7" y="176.1">PWR_FLAG</text>
<text x="128.3" y="177.4">J3</text>
<text x="128.3" y="179.9">Power</text>
<text x="135.1" y="179.9">Row</text>
<text x="76.7" y="185">GND</text>
<text x="104.7" y="181.2">PWR_FLAG</text>
<text x="116.1" y="187.6">GND</text>
</g>
<g font-size="1.3">
<text x="20.3" y="31.4">Vrow</text>
<text x="151.1" y="39">Vrow</text>
<text x="180.3" y="40.3">PI-RxD</text>
<text x="246.4" y="40.3">PI-TRCV-B</text>
<text x="88.9" y="46.6">SDA</text>
<text x="180.3" y="44.1">PI-XDIR</text>
<text x="195.6" y="47.9">PI-TxD4</text>
<text x="88.9" y="49.2">SCL</text>
<text x="246.4" y="60.6">PI-TRCV-A</text>
<text x="186.7" y="92.4">ROW-RxD</text>
<text x="229.9" y="94.9">ROW-TRCV-B</text>
<text x="180.3" y="96.2">ROW-XDIR</text>
<text x="193" y="100">ROW-TxD 4</text>
<text x="229.9" y="97.4">ROW-TRCV-A</text>
<text x="63.5" y="107.6">PI-XDIR</text>
<text x="63.5" y="102.5">LED-RDY</text>
<text x="63.5" y="105.1">LED-DATA</text>
<text x="113" y="102.5">ROW-TxD</text>
<text x="113" y="107.6">ROW-SENSE</text>
<text x="113" y="105.1">ROW-RxD</text>
<text x="63.5" y="110.1">ROW-XDIR</text>
<text x="63.5" y="112.7">SDA</text>
<text x="113" y="110.1">PI-RxD</text>
<text x="113" y="112.7">PI-TxD</text>
<text x="63.5" y="115.2">SCL</text>
<text x="205.7" y="134.3">ROW-TRCV-A</text>
<text x="242.6" y="134.3">PI-TRCV-A</text>
<text x="205.7" y="148.2">ROW-TRCV-B</text>
<text x="242.6" y="148.2">PI-TRCV-B</text>
<text x="38.1" y="154.6">ROW-TRCV-B</text>
<text x="38.1" y="152.1">ROW-TRCV-A</text>
<text x="38.1" y="157.1">ROW-SENSE</text>
<text x="38.1" y="171.1">PI-TRCV-A</text>
<text x="38.1" y="173.6">PI-TRCV-B</text>
<text x="78.7" y="171.1">PI-TRCV-B</text>
<text x="38.1" y="176.2">PI-TRCV-A</text>
</g>
<g font-size="1" fill="#008484">
<text x="98.9" y="96">VCC_3V3</text>
<text x="101.5" y="98.5">VUSB</text>
<text x="82.3" y="103.6">D0</text>
<text x="82.3" y="106.1">D1</text>
<text x="100.7" y="106.1">RX_D7</text>
<text x="100.9" y="103.6">TX_D6</text>
<text x="82.3" y="108.7">D2</text>
<text x="82.3" y="111.2">D3</text>
<text x="82.3" y="113.8">D4</text>
<text x="102.5" y="113.8">D10</text>
<text x="103.4" y="108.7">D8</text>
<text x="103.4" y="111.2">D9</text>
<text x="82.3" y="116.3">D5</text>
<text x="102.3" y="121.4">GND</text>
</g>
<g font-size="1" fill="#840000">
<text x="108.1" y="95">12</text>
<text x="108.1" y="97.5">14</text>
<text x="78.1" y="102.6">1</text>
<text x="78.1" y="105.2">2</text>
<text x="78.1" y="107.7">3</text>
<text x="108.6" y="102.6">7</text>
<text x="108.6" y="105.2">8</text>
<text x="108.6" y="107.7">9</text>
<text x="78.1" y="110.2">4</text>
<text x="78.1" y="112.8">5</text>
<text x="108.1" y="110.2">10</text>
<text x="108.1" y="112.8">11</text>
<text x="78.1" y="115.3">6</text>
<text x="108.1" y="120.4">13</text>
</g>
</svg>
